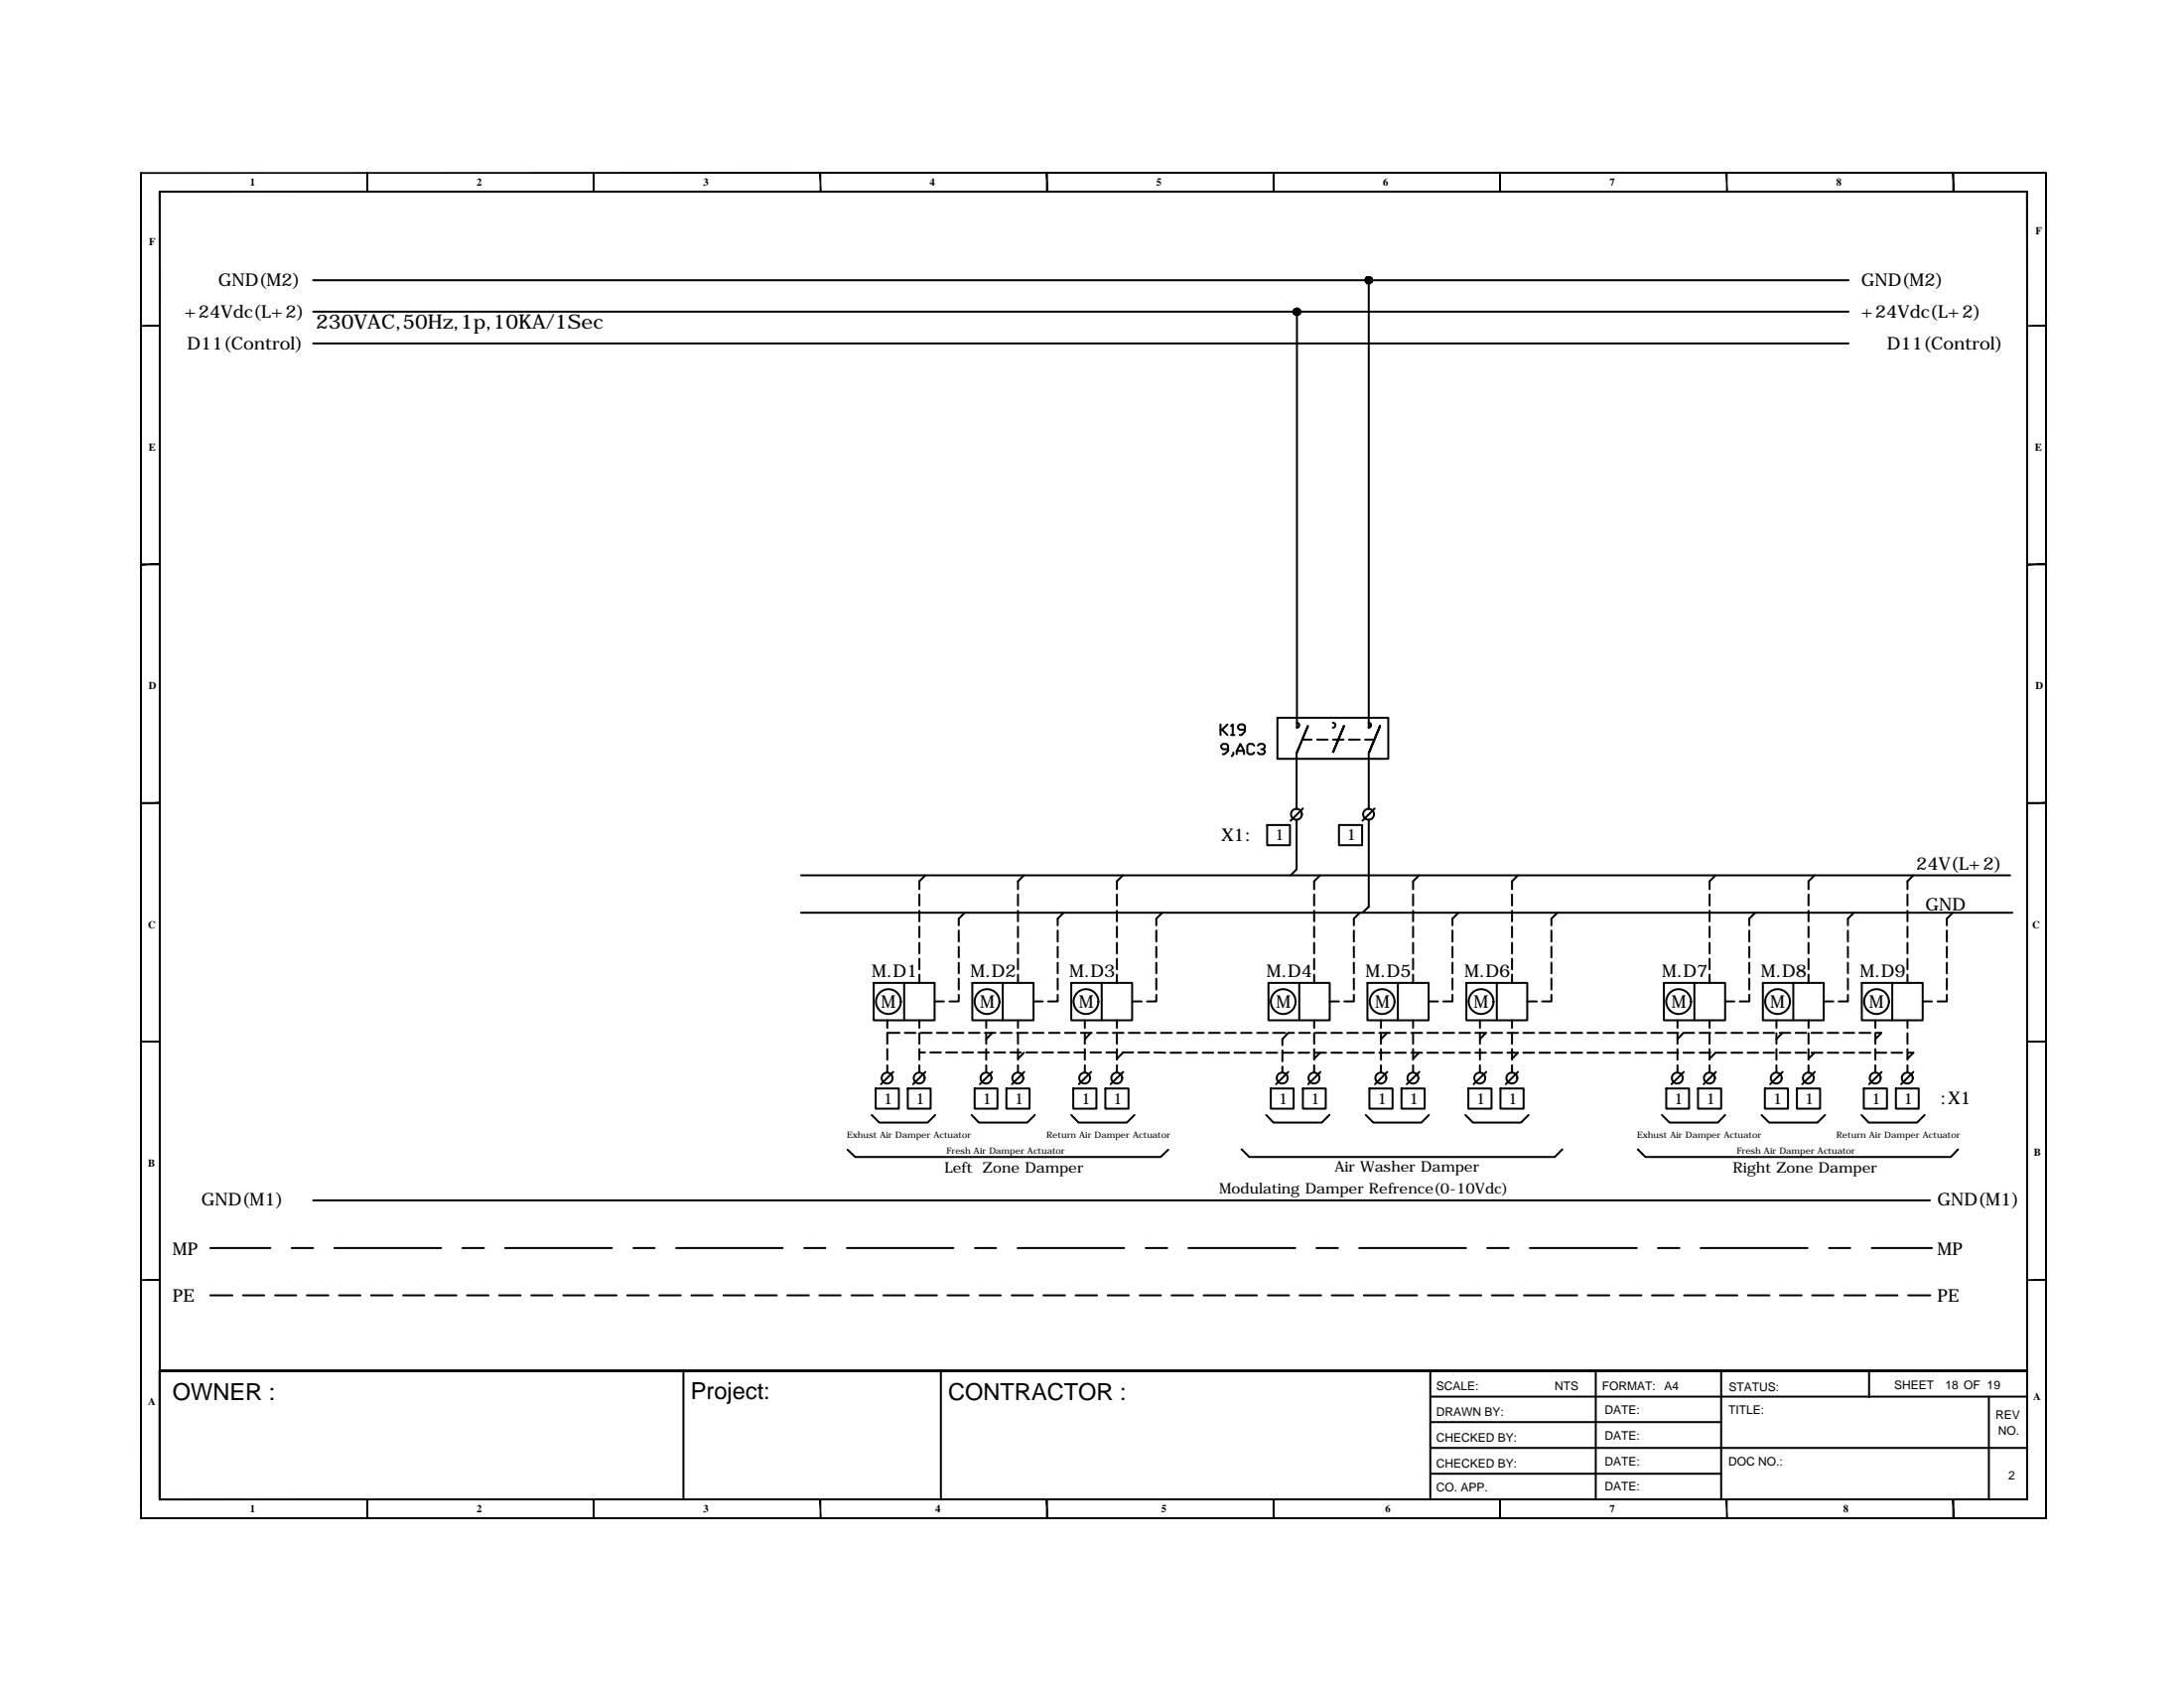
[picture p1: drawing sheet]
<svg xmlns="http://www.w3.org/2000/svg" width="279mm" height="216mm" viewBox="0 0 279 216" stroke-linecap="round" stroke-linejoin="round" font-family="sans-serif">
<!-- layer: FRAME -->
<g fill="#000" stroke="#000" stroke-width=".13">
<path d="M18 22.1v.1l243.8-.1zM18 22.2l243.8-.1v.1z"/>
<path d="M20.4 24.5l.1 167.3v-167.3zM20.4 24.5l.1 167.3h-.1z"/>
<path d="M46.9 22.1l.1 2.4v-2.4zM46.9 22.1l.1 2.4h-.1z"/>
<path d="M75.9 22.1l.1 2.4v-2.4zM75.9 22.1l.1 2.4h-.1z"/>
<path d="M104.9 22.1l.1 2.4v-2.4zM104.9 22.1l.1 2.4h-.1z"/>
<path d="M133.9 22.1l.1 2.4v-2.4zM133.9 22.1l.1 2.4h-.1z"/>
<path d="M162.9 22.1l.1 2.4v-2.4zM162.9 22.1l.1 2.4h-.1z"/>
<path d="M191.9 22.1l.1 2.4v-2.4zM191.9 22.1l.1 2.4h-.1z"/>
<path d="M220.9 22.1l.1 2.4v-2.4zM220.9 22.1l.1 2.4h-.1z"/>
<path d="M249.8 22.1l.2 2.4v-2.4zM249.8 22.1l.2 2.4h-.2z"/>
<path d="M20.4 24.6h238.9v-.1zM20.4 24.5h238.9l-238.9 .1z"/>
<path d="M261.7 22.1l.1 172.1zM261.7 22.1l.1 172.1z"/>
<path d="M18 41.6v.1l2.4-.1zM18 41.7l2.4-.1v.1z"/>
<path d="M259.3 41.6v.1l2.5-.1zM259.3 41.7l2.5-.1v.1z"/>
<path d="M18 72.1v.1l2.4-.1zM18 72.2l2.4-.1v.1z"/>
<path d="M259.3 72.1v.1l2.5-.1zM259.3 72.2l2.5-.1v.1z"/>
<path d="M18 102.6v.2l2.4-.2zM18 102.8l2.4-.2v.2z"/>
<path d="M259.3 102.6v.2l2.5-.2zM259.3 102.8l2.5-.2v.2z"/>
<path d="M18 133.2v.1l2.4-.1zM18 133.3l2.4-.1v.1z"/>
<path d="M259.3 133.2v.1l2.5-.1zM259.3 133.3l2.5-.1v.1z"/>
<path d="M18 163.7v.1l2.4-.1zM18 163.8l2.4-.1v.1z"/>
<path d="M259.3 163.7v.1l2.5-.1zM259.3 163.8l2.5-.1v.1z"/>
<path d="M18 22.1v172.1h.1zM18 22.1h.1v172.1z"/>
<path d="M20.4 191.7v.1l238.9-.1zM20.4 191.8l238.9-.1v.1z"/>
<path d="M46.9 191.8l.1 2.4v-2.4zM46.9 191.8l.1 2.4h-.1z"/>
<path d="M75.9 191.8l.1 2.4v-2.4zM75.9 191.8l.1 2.4h-.1z"/>
<path d="M104.9 191.8l.1 2.4v-2.4zM104.9 191.8l.1 2.4h-.1z"/>
<path d="M133.9 191.8v2.4h.1zM133.9 191.8h.1v2.4z"/>
<path d="M162.9 191.8l.1 2.4v-2.4zM162.9 191.8l.1 2.4h-.1z"/>
<path d="M191.9 191.8l.1 2.4v-2.4zM191.9 191.8l.1 2.4h-.1z"/>
<path d="M220.9 191.8l.1 2.4v-2.4zM220.9 191.8l.1 2.4h-.1z"/>
<path d="M249.8 191.8l.2 2.4v-2.4zM249.8 191.8l.2 2.4h-.2z"/>
<path d="M259.3 24.5v167.3h.1zM259.3 24.5h.1v167.3z"/>
<path d="M18 194.2h243.8zM18 194.2h243.8z"/>
</g>
<path d="M20.4 175.3h238.9zM20.4 175.3v16.5M183 178.6h76.2M183 175.3v16.5M183 181.9h37.2M183 185.2h76.2M183 188.5h37.2" fill="none" stroke="#000" stroke-width=".25"/>
<!-- layer: 0 -->
<g fill="none" stroke="#000" stroke-width=".25">
<path d="M40.1 39.9h196.4M40.1 35.8h196.4M165.9 39.9v53.2M175.1 35.8v57.3M40.1 43.9h196.4M163.4 91.8h14.2v5.3h-14.2zM165.9 92.4a.32 .32 0 0 1 .3 .4 .32 .32 0 0 1-.3 .3M166.6 94.6h1.2M167.3 92.9l-1.4 3.4v7.2M168.5 94.6h1.4M170.5 92.4a.32 .32 0 0 1 .3 .4 .32 .32 0 0 1-.3 .3M170.5 94.6h1.4"/>
<path d="M171.9 92.9l-1.4 3.4 1.4-3.4M172.6 94.6h1.4M174.6 94.6h1.2M175.1 92.4a.32 .32 0 0 1 .3 .4 .32 .32 0 0 1-.3 .3M175.1 96.3v7.2M176.5 92.9l-1.4 3.4 1.4-3.4M102.5 112h154.6M102.5 116.7h154.9M117.6 114.4v1.4M117.6 116.5v1.3M117.6 118.5v1.4M118.4 112l-.8 .7v1"/>
<path d="M122.7 119v1.4M123.4 116.7l-.7 .8v.8M130.2 114.4v1.4M130.2 116.5v1.3M130.2 118.5v1.4M131 112l-.8 .7v1M135.3 119v1.4M136.1 116.7l-.8 .8v.8M142.9 114.4v1.4M142.9 116.5v1.3M142.9 118.5v1.4M143.7 112l-.8 .7v1"/>
<path d="M147.9 119v1.4M148.7 116.7l-.8 .8v.8M162.1 105.5h2.9v2.6h-2.9zM165.9 104.8v6.4l-.8 .8M166.7 103.4l-1.6 1.6M168.1 114.4v1.4M168.1 116.5v1.3M168.1 118.5v1.4M168.9 112l-.8 .7v1M171.3 105.5h3v2.6h-3zM173.2 119v1.4M174 116.7l-.8 .8v.8"/>
<path d="M175.1 104.8v11.2l-.8 .7M175.9 103.4l-1.6 1.6M180.8 114.4v1.4M180.8 116.5v1.3M180.8 118.5v1.4M181.5 112l-.7 .7v1M185.8 119v1.4M186.6 116.7l-.8 .8v.8M193.4 114.4v1.4M193.4 116.5v1.3M193.4 118.5v1.4M194.2 112l-.8 .7v1"/>
<path d="M198.5 119v1.4M199.2 116.7l-.7 .8v.8M218.7 114.4v1.4M218.7 116.5v1.3M218.7 118.5v1.4M219.5 112l-.8 .7v1M223.8 119v1.4M224.6 116.7l-.8 .8v.8M231.4 114.4v1.4M231.4 116.5v1.3M231.4 118.5v1.4M232.1 112l-.7 .7v1"/>
<path d="M236.4 119v1.4M237.2 116.7l-.8 .8v.8M244 114.4v1.4M244 116.5v1.3M244 118.5v1.4M244.8 112l-.8 .7v1M249.1 119v1.4M249.8 116.7l-.7 .8v.8M111.8 125.7h7.8v4.8h-7.8zM112 139.2h3v2.6h-3zM113.5 132.1h1.6M113.5 130.5v1"/>
<path d="M113.5 132.2v1.3M113.5 134.2v1.3M113.5 136.3v.9M114.3 137.1l-1.6 1.6M115.7 125.7v4.8M115.8 132.1h1.3M116.1 139.2h3v2.6h-3zM117.6 134.6h.7M117.6 120.6v1.3M117.6 122.6v1.4M117.6 124.7v1M117.6 130.5v1"/>
<path d="M117.6 132.2v1.3M117.6 134.2v1.3M117.6 136.3v.9M117.8 132.1h1.4M118.4 137.1l-1.6 1.6M119 134.6h1.4M119.6 128.1h1.1M119.9 132.1h1.3M121 134.6h1.4M121.9 132.1h1.3M122.7 127.2v.9h-1.2M122.7 121.1v1.4"/>
<path d="M122.7 123.1v1.4M122.7 125.2v1.4M123.1 134.6h1.4M124 132.1h1.3M124.4 125.7h7.8v4.8h-7.8zM124.7 139.2h2.9v2.6h-2.9zM125.2 134.6h1.3M126 132.1h1.4M126.2 130.5v1M126.2 132.2v1.3M126.2 134.2v1.3M126.2 136.3v.9"/>
<path d="M126.9 137.1l-1.5 1.6M126.9 132.1l-.7 .8M127.2 134.6h1.4M128 132.1h1.4M128.3 125.7v4.8M128.7 139.2h3v2.6h-3zM129.3 134.6h1.3M130.1 132.1h1.4M130.2 120.6v1.3M130.2 122.6v1.4M130.2 124.7v1M130.2 130.5v1"/>
<path d="M130.2 132.2v1.3M130.2 134.2v1.3M130.2 136.3v.9M131 134.6l-.8 .8M131 137.1l-1.5 1.6M131.3 134.6h1.4M132.1 132.1h1.4M132.2 128.1h1.2M133.4 134.6h1.3M134.2 132.1h1.4M135.3 127.2v.9h-1.2M135.3 121.1v1.4"/>
<path d="M135.3 123.1v1.4M135.3 125.2v1.4M135.4 134.6h1.4M136.2 132.1h1.4M137 125.7h7.8v4.8h-7.8zM137.3 139.2h3v2.6h-3zM137.4 134.6h1.4M138.3 132.1h1.4M138.8 130.5v1M138.8 132.2v1.3M138.8 134.2v1.3M138.8 136.3v.9"/>
<path d="M139.5 134.6h1.4M139.5 132.1l-.7 .8M139.6 137.1l-1.6 1.6M140.3 132.1h1.4M140.9 125.7v4.8M141.4 139.2h3v2.6h-3zM141.5 134.6h1.4M142.4 132.1h1.3M142.9 120.6v1.3M142.9 122.6v1.4M142.9 124.7v1M142.9 130.5v1"/>
<path d="M142.9 132.2v1.3M142.9 134.2v1.3M142.9 136.3v.9M143.6 134.6h1.4M143.7 134.6l-.8 .8M143.7 137.1l-1.6 1.6M144.4 132.1h1.4M144.8 128.1h1.3M145.6 134.6h1.4M146.5 132.1h1.3M147.7 134.6h1.4M147.9 127.2v.9h-1.2"/>
<path d="M147.9 121.1v1.4M147.9 123.1v1.4M147.9 125.2v1.4M148.5 132.1h1.4M149.7 134.6h1.4M150.6 132.1h1.3M151.8 134.6h1.3M152.6 132.1h1.4M153.9 134.6h1.3M154.7 132.1h1.4M155.9 134.6h1.3M156.7 132.1h1.4"/>
<path d="M157.9 134.6h1.4M158.8 132.1h1.3M160 134.6h1.3M160.8 132.1h1.4M162 134.6h1.4M162.3 125.7h7.8v4.8h-7.8zM162.6 139.2h2.9v2.6h-2.9zM162.9 132.1h1.5M164.1 134.6h1.4M164.1 134.4v1.3M164.1 136.4v.8M164.8 137.1l-1.5 1.6"/>
<path d="M165.5 132.1h-.7l-.7 .8v.8M166.1 134.6h1.4M166.2 132.1h1.4M166.2 125.7v4.8M166.7 139.2h2.9v2.6h-2.9zM168.1 120.6v1.3M168.1 122.6v1.4M168.1 124.7v1M168.1 130.5v1M168.1 132.2v1.3M168.1 134.2v1.3M168.1 136.3v.9"/>
<path d="M168.2 134.6h1.4M168.2 132.1h1.4M168.9 134.6l-.8 .8M168.9 137.1l-1.5 1.6M170.1 128.1h1.2M170.3 132.1h1.4M170.3 134.6h1.4M172.4 132.1h1.3M172.4 134.6h1.3M173.2 127.2v.9h-1.2M173.2 121.1v1.4M173.2 123.1v1.4"/>
<path d="M173.2 125.2v1.4M174.4 132.1h1.4M174.4 134.6h1.4M174.9 125.7h7.9v4.8h-7.9zM175.2 139.2h3v2.6h-3zM176.5 132.1h1.3M176.5 134.6h1.3M176.7 130.5v1M176.7 132.2v1.3M176.7 134.2v1.3M176.7 136.3v.9M177.4 132.1l-.7 .8"/>
<path d="M177.5 137.1l-1.6 1.6M178.5 132.1h1.3M178.5 134.6h1.3M178.8 125.7v4.8M179.3 139.2h3v2.6h-3zM180.6 132.1h1.3M180.6 134.6h1.3M180.8 120.6v1.3M180.8 122.6v1.4M180.8 124.7v1M180.8 130.5v1M180.8 132.2v1.3"/>
<path d="M180.8 134.2v1.3M180.8 136.3v.9M181.5 134.6l-.7 .8M181.6 137.1l-1.6 1.6M182.6 132.1h1.4M182.6 134.6h1.4M182.8 128.1h1.2M184.6 132.1h1.4M184.6 134.6h1.4M185.8 127.2v.9h-1.2M185.8 121.1v1.4M185.8 123.1v1.4"/>
<path d="M185.8 125.2v1.4M186.7 132.1h1.4M186.7 134.6h1.4M187.6 125.7h7.8v4.8h-7.8zM187.8 139.2h3v2.6h-3zM188.7 132.1h1.4l-.8 .8M188.7 134.6h1.4M189.3 130.5v1M189.3 132.2v1.3M189.3 134.2v1.3M189.3 136.3v.9M190.1 137.1l-1.6 1.6"/>
<path d="M190.8 132.1h1.4M190.8 134.6h1.4M191.5 125.7v4.8M192 139.2h2.9v2.6h-2.9zM192.8 132.1h1.4M192.8 134.6h1.4l-.8 .8M193.4 120.6v1.3M193.4 122.6v1.4M193.4 124.7v1M193.4 130.5v1M193.4 132.2v1.3M193.4 134.2v1.3"/>
<path d="M193.4 136.3v.9M194.2 137.1l-1.6 1.6M194.9 132.1h1.4M194.9 134.6h1.4M195.4 128.1h1.2M196.9 132.1h1.4M196.9 134.6h1.4M198.5 127.2v.9h-1.2M198.5 121.1v1.4M198.5 123.1v1.4M198.5 125.2v1.4M199 132.1h1.3"/>
<path d="M199 134.6h1.3M201 132.1h1.4M201 134.6h1.4M203.1 132.1h1.3M203.1 134.6h1.3M205.1 132.1h1.4M205.1 134.6h1.4M207.2 132.1h1.3M207.2 134.6h1.3M209.2 132.1h1.4M209.2 134.6h1.4M211.3 132.1h1.4"/>
<path d="M211.3 134.6h1.4M212.9 125.7h7.8v4.8h-7.8zM213.2 139.2h2.9v2.6h-2.9zM213.3 132.1h1.4M213.3 134.6h1.4M214.6 130.5v1M214.6 132.2v1.3M214.6 134.2v1.3M214.6 136.3v.9M215.4 134.6h1.3M215.4 137.1l-1.6 1.6M216.7 132.1h-1.3l-.8 .8"/>
<path d="M216.8 125.7v4.8M217.2 139.2h3v2.6h-3zM217.4 132.1h1.4M217.4 134.6h1.4M218.7 120.6v1.3M218.7 122.6v1.4M218.7 124.7v1M218.7 130.5v1M218.7 132.2v1.3M218.7 134.2v1.3M218.7 136.3v.9M219.5 132.1h1.3"/>
<path d="M219.5 137.1l-1.6 1.6M220.7 128.1h1.2M220.8 134.6h-1.3l-.8 .8M221.5 132.1h1.4M221.5 134.6h1.4M223.6 132.1h1.3M223.6 134.6h1.3M223.8 127.2v.9h-1.2M223.8 121.1v1.4M223.8 123.1v1.4M223.8 125.2v1.4M225.5 125.7h7.8v4.8h-7.8z"/>
<path d="M225.6 132.1h1.4M225.6 134.6h1.4M225.8 139.2h2.9v2.6h-2.9zM227.3 130.5v1M227.3 132.2v1.3M227.3 134.2v1.3M227.3 136.3v.9M227.7 132.1h1.3M227.7 134.6h1.3M228 132.1l-.7 .8M228.1 137.1l-1.6 1.6M229.4 125.7v4.8"/>
<path d="M229.7 132.1h1.4M229.7 134.6h1.4M229.9 139.2h2.9v2.6h-2.9zM231.4 120.6v1.3M231.4 122.6v1.4M231.4 124.7v1M231.4 130.5v1M231.4 132.2v1.3M231.4 134.2v1.3M231.4 136.3v.9M231.7 132.1h1.4M231.7 134.6h1.4"/>
<path d="M232.1 134.6l-.7 .8M232.2 137.1l-1.6 1.6M233.3 128.1h1.2M233.8 132.1h1.4M233.8 134.6h1.4M235.9 132.1h1.3M235.9 134.6h1.3M236.4 127.2v.9h-1.2M236.4 121.1v1.4M236.4 123.1v1.4M236.4 125.2v1.4M237.9 132.1h1.4"/>
<path d="M237.9 134.6h1.4M238.2 125.7h7.8v4.8h-7.8zM238.4 139.2h3v2.6h-3zM239.9 130.5v1M239.9 132.2v1.3M239.9 134.2v1.3M239.9 136.3v.9M240 132.1h.7l-.8 .8M240 134.6h1.3M240.7 137.1l-1.6 1.6M242 134.6h1.3M242.1 125.7v4.8"/>
<path d="M242.5 139.2h3v2.6h-3zM244 120.6v1.3M244 122.6v1.4M244 124.7v1M244 130.5v1M244 132.2v1.3M244 134.2v1.3M244 136.3v.9M244.1 134.6h.7l-.8 .8M244.8 137.1l-1.6 1.6M246 128.1h1.2M249.1 127.2v.9h-1.2"/>
<path d="M249.1 121.1v1.4M249.1 123.1v1.4M249.1 125.2v1.4M26.9 159.6h7.7M37.3 159.6h2.8M40.1 153.5h206.8M42.8 159.6h13.6M59.2 159.6h2.7M64.6 159.6h13.7M81 159.6h2.7M86.5 159.6h13.6M102.9 159.6h2.7"/>
<path d="M108.3 159.6h13.7M108.4 147.1l1 .9h39.1l1-.9M111.5 142.6l1 1h6.2l.9-1M124.3 142.6l.9 1h6.2l1-1M124.7 159.6h2.7M130.2 159.6h13.6M137 142.6l1 1h6.2l.9-1M146.6 159.6h2.7M152 159.6h13.7M158.8 147l1 1h39.1l1-1M162 142.6l.9 1h6.2l1-1M168.4 159.6h2.8"/>
<path d="M173.9 159.6h13.7M174.7 142.6l1 1h6.1l1-1M187.5 142.6l.9 1h6.2l1-1M190.3 159.6h2.7M195.7 159.6h13.7M209.5 147l1 1h39.1l.9-1M212.1 159.6h2.8M212.6 142.6l1 1h6.2l.9-1M217.6 159.6h13.6M225.4 142.6l.9 1h6.2l1-1M234 159.6h2.7M238.1 142.6l1 1h6.2l.9-1"/>
<path d="M239.5 159.6h7.7M26.9 165.7h2.8M31.1 165.7h2.7M35.2 165.7h2.7M39.3 165.7h2.7M43.4 165.7h2.7M47.5 165.7h2.7M51.6 165.7h2.7M55.7 165.7h2.7M59.7 165.7h2.8M63.9 165.7h2.7M68 165.7h2.7"/>
<path d="M72.1 165.7h2.7M76.1 165.7h2.8M80.2 165.7h2.8M84.3 165.7h2.8M87.4 175.3v16.4M88.4 165.7h2.8M92.6 165.7h2.7M96.6 165.7h2.8M100.7 165.7h2.8M104.8 165.7h2.7M108.9 165.7h2.7M113 165.7h2.8"/>
<path d="M117.1 165.7h2.8M120.4 175.3v16.4M121.2 165.7h2.7M125.3 165.7h2.7M129.4 165.7h2.7M133.5 165.7h2.7M137.6 165.7h2.7M141.7 165.7h2.7M145.8 165.7h2.7M149.9 165.7h2.7M154 165.7h2.7M158.1 165.7h2.7"/>
<path d="M162.2 165.7h2.7M166.3 165.7h2.7M170.4 165.7h2.7M174.5 165.7h2.7M178.6 165.7h2.7M182.7 165.7h2.7M186.7 165.7h2.8M190.9 165.7h2.7M195 165.7h2.7M199.1 165.7h2.7M203.1 165.7h2.8M204.1 175.3v16.5"/>
<path d="M207.2 165.7h2.8M211.3 165.7h2.8M215.4 165.7h2.8M219.6 165.7h2.7M220.2 175.3v16.5M223.6 165.7h2.8M227.7 165.7h2.8M231.8 165.7h2.7M235.9 165.7h2.7M239.1 175.4v3.3M240 165.7h2.8M244.1 165.7h2.8"/>
<path d="M254.4 178.6v13.2"/>
<circle cx="165.9" cy="104.1" r=".7"/>
<circle cx="175.1" cy="104.1" r=".7"/>
<circle cx="113.5" cy="137.9" r=".7"/>
<circle cx="113.7" cy="128.1" r="1.59"/>
<circle cx="117.6" cy="137.9" r=".7"/>
<circle cx="126.1" cy="137.9" r=".7"/>
<circle cx="126.3" cy="128.1" r="1.59"/>
<circle cx="130.2" cy="137.9" r=".7"/>
<circle cx="138.8" cy="137.9" r=".7"/>
<circle cx="138.9" cy="128.1" r="1.59"/>
<circle cx="142.9" cy="137.9" r=".7"/>
<circle cx="164" cy="137.9" r=".7"/>
<circle cx="164.2" cy="128.1" r="1.59"/>
<circle cx="168.1" cy="137.9" r=".7"/>
<circle cx="176.6" cy="137.9" r=".7"/>
<circle cx="176.8" cy="128.1" r="1.59"/>
<circle cx="180.8" cy="137.9" r=".7"/>
<circle cx="189.3" cy="137.9" r=".7"/>
<circle cx="189.5" cy="128.1" r="1.59"/>
<circle cx="193.4" cy="137.9" r=".7"/>
<circle cx="214.6" cy="137.9" r=".7"/>
<circle cx="214.7" cy="128.1" r="1.59"/>
<circle cx="218.7" cy="137.9" r=".7"/>
<circle cx="227.2" cy="137.9" r=".7"/>
<circle cx="227.4" cy="128.1" r="1.59"/>
<circle cx="231.3" cy="137.9" r=".7"/>
<circle cx="239.9" cy="137.9" r=".7"/>
<circle cx="240.1" cy="128.1" r="1.59"/>
<circle cx="244" cy="137.9" r=".7"/>
</g>
<g fill="#000" stroke="#000" stroke-width=".13">
<path d="M165.5 39.9v.2l.4-.2zM165.5 40.1l.4-.2-.2 .4zM165.9 39.9l-.2 .4 .2 .1z"/>
<path d="M165.5 39.9v.2l.4-.2zM165.5 40.1l.4-.2-.2 .4zM165.9 39.9l-.2 .4 .2 .1z"/>
<path d="M165.5 39.9l.1 .2 .3-.2zM165.6 40.1l.3-.2-.2 .3zM165.9 39.9l-.2 .3h.2z"/>
<path d="M165.5 39.9l.1 .2 .3-.2zM165.6 40.1l.3-.2-.2 .3zM165.9 39.9l-.2 .3h.2z"/>
<path d="M165.7 39.6l.2 .3v-.4zM165.6 39.7l.1-.1 .2 .3zM165.6 39.7l-.1 .2h.4z"/>
<path d="M165.7 39.5l.2 .4v-.5zM165.7 39.5l.2 .4-.4-.2zM165.5 39.7v.2h.4z"/>
<path d="M165.7 39.6l.2 .3v-.4zM165.6 39.7l.1-.1 .2 .3zM165.6 39.7l-.1 .2h.4z"/>
<path d="M165.7 39.5l.2 .4v-.5zM165.7 39.5l.2 .4-.4-.2zM165.5 39.7v.2h.4z"/>
<path d="M165.9 39.9h.4v-.2zM166.1 39.6l.2 .1-.4 .2zM165.9 39.5v.4l.2-.3z"/>
<path d="M165.9 39.9h.4v-.2zM166.1 39.6l.2 .1-.4 .2zM165.9 39.5v.4l.2-.3z"/>
<path d="M165.9 39.9h.5l-.1-.2zM166.2 39.5l.1 .2-.4 .2zM165.9 39.4v.5l.3-.4z"/>
<path d="M165.9 39.9h.5l-.1-.2zM166.2 39.5l.1 .2-.4 .2zM165.9 39.4v.5l.3-.4z"/>
<path d="M174.6 35.8l.1 .3 .4-.3zM174.7 36.1l.4-.3-.2 .5zM175.1 35.8l-.2 .5h.2z"/>
<path d="M174.6 35.8l.1 .3 .4-.3zM174.7 36.1l.4-.3-.2 .5zM175.1 35.8l-.2 .5h.2z"/>
<path d="M174.7 35.8l.1 .2 .3-.2zM174.8 36l.3-.2-.2 .3zM175.1 35.8l-.2 .3 .2 .1z"/>
<path d="M174.7 35.8l.1 .2 .3-.2zM174.8 36l.3-.2-.2 .3zM175.1 35.8l-.2 .3 .2 .1z"/>
<path d="M174.9 35.5l.2 .3v-.3zM174.9 35.5l.2 .3-.3-.2zM174.8 35.6l-.1 .2h.4z"/>
<path d="M175.1 35.8v.4l.2-.1zM175.1 35.8l.3 .2-.1 .1zM175.1 35.8l.3 .2v-.2z"/>
<path d="M174.9 35.4l.2 .4v-.4zM174.9 35.4l.2 .4-.4-.2zM174.7 35.6l-.1 .2h.5z"/>
<path d="M175.1 35.8v.5h.2zM175.1 35.8l.4 .3-.2 .2zM175.1 35.8l.4 .3 .1-.3z"/>
<path d="M174.9 35.5l.2 .3v-.3zM174.9 35.5l.2 .3-.3-.2zM174.8 35.6l-.1 .2h.4z"/>
<path d="M175.1 35.8v.4l.2-.1zM175.1 35.8l.3 .2-.1 .1zM175.1 35.8l.3 .2v-.2z"/>
<path d="M174.9 35.4l.2 .4v-.4zM174.9 35.4l.2 .4-.4-.2zM174.7 35.6l-.1 .2h.5z"/>
<path d="M175.1 35.8v.5h.2zM175.1 35.8l.4 .3-.2 .2zM175.1 35.8l.4 .3 .1-.3z"/>
<path d="M175.1 35.8h.3v-.2zM175.3 35.5l.1 .1-.3 .2zM175.1 35.5v.3l.2-.3z"/>
<path d="M175.1 35.8h.3v-.2zM175.3 35.5l.1 .1-.3 .2zM175.1 35.5v.3l.2-.3z"/>
<path d="M175.1 35.8h.5l-.1-.2zM175.3 35.4l.2 .2-.4 .2zM175.1 35.4v.4l.2-.4z"/>
<path d="M175.1 35.8h.5l-.1-.2zM175.3 35.4l.2 .2-.4 .2zM175.1 35.4v.4l.2-.4z"/>
<path d="M165.9 39.9v.3h.2zM165.9 39.9l.4 .2-.2 .1zM165.9 39.9l.4 .2v-.2z"/>
<path d="M165.9 39.9v.5l.3-.1zM165.9 39.9l.4 .2-.1 .2zM165.9 39.9l.4 .2 .1-.2z"/>
<path d="M165.9 39.9v.3h.2zM165.9 39.9l.4 .2-.2 .1zM165.9 39.9l.4 .2v-.2z"/>
<path d="M165.9 39.9v.5l.3-.1zM165.9 39.9l.4 .2-.1 .2zM165.9 39.9l.4 .2 .1-.2z"/>
</g>
<text font-size="4.4" x="155.2" y="95.2">K19</text>
<g font-size="3">
<text x="22.1" y="179">OWNER :</text>
<text x="88.4" y="179">Project:</text>
<text x="121.3" y="179">CONTRACTOR :</text>
</g>
<text font-size="2.6" x="40.4" y="42.1">230VAC,50Hz,1p,10KA/1Sec</text>
<g font-size="2.3">
<text x="23.6" y="40.6">+24Vdc(L+2)</text>
<text x="27.9" y="36.6">GND(M2)</text>
<text x="238.1" y="40.6">+24Vdc(L+2)</text>
<text x="238.1" y="36.6">GND(M2)</text>
<text x="23.9" y="44.6">D11(Control)</text>
<text x="241.4" y="44.6">D11(Control)</text>
<text x="156.3" y="107.5">X1:</text>
<text x="245.1" y="111.2">24V(L+2)</text>
<text x="246.3" y="116.4">GND</text>
<text x="111.5" y="125">M.D1</text>
<text x="124.1" y="125">M.D2</text>
<text x="136.8" y="125">M.D3</text>
<text x="162" y="125">M.D4</text>
<text x="174.7" y="125">M.D5</text>
<text x="187.3" y="125">M.D6</text>
<text x="212.6" y="125">M.D7</text>
<text x="225.3" y="125">M.D8</text>
<text x="237.9" y="125">M.D9</text>
<text x="112.7" y="128.9">M</text>
<text x="125.4" y="128.9">M</text>
<text x="138" y="128.9">M</text>
<text x="163.3" y="128.9">M</text>
<text x="175.9" y="128.9">M</text>
<text x="188.5" y="128.9">M</text>
<text x="213.8" y="128.9">M</text>
<text x="226.5" y="128.9">M</text>
<text x="239.1" y="128.9">M</text>
<text x="248.2" y="141.3">:X1</text>
<text x="25.8" y="154.2">GND(M1)</text>
<text x="247.8" y="154.2">GND(M1)</text>
<text x="22.1" y="160.5">MP</text>
<text x="247.8" y="160.5">MP</text>
<text x="22.1" y="166.5">PE</text>
<text x="247.8" y="166.5">PE</text>
</g>
<g font-size="2">
<text x="163.1" y="107.5">1</text>
<text x="172.3" y="107.5">1</text>
<text x="113" y="141.2">1</text>
<text x="117.1" y="141.2">1</text>
<text x="125.7" y="141.2">1</text>
<text x="129.8" y="141.2">1</text>
<text x="138.3" y="141.2">1</text>
<text x="142.4" y="141.2">1</text>
<text x="163.5" y="141.2">1</text>
<text x="167.7" y="141.2">1</text>
<text x="176.2" y="141.2">1</text>
<text x="180.3" y="141.2">1</text>
<text x="188.8" y="141.2">1</text>
<text x="192.9" y="141.2">1</text>
<text x="214.1" y="141.2">1</text>
<text x="218.2" y="141.2">1</text>
<text x="226.8" y="141.2">1</text>
<text x="230.9" y="141.2">1</text>
<text x="239.4" y="141.2">1</text>
<text x="243.5" y="141.2">1</text>
</g>
<g font-size="1.9">
<text x="120.8" y="149.9">Left</text>
<text x="125.7" y="149.9">Zone Damper</text>
<text x="170.7" y="149.9">Air Washer Damper</text>
<text x="221.7" y="149.9">Right Zone Damper</text>
<text x="156" y="152.7">Modulating Damper Refrence(0-10Vdc)</text>
</g>
<g font-size="1.5">
<text x="183.7" y="177.8">SCALE:</text>
<text x="198.9" y="177.8">NTS</text>
<text x="204.9" y="177.8">FORMAT:</text>
<text x="212.9" y="177.8">A4</text>
<text x="221.2" y="177.9">STATUS:</text>
<text x="242.3" y="177.7">SHEET</text>
<text x="248.8" y="177.7">18 OF 19</text>
<text x="183.7" y="184.4">CHECKED BY:</text>
<text x="183.7" y="181">DRAWN BY:</text>
<text x="205.3" y="184.1">DATE:</text>
<text x="205.3" y="180.8">DATE:</text>
<text x="221.1" y="180.8">TITLE:</text>
<text x="255.3" y="181.4">REV</text>
<text x="255.6" y="183.5">NO.</text>
<text x="183.7" y="190.7">CO. APP.</text>
<text x="183.7" y="187.6">CHECKED BY:</text>
<text x="205.3" y="190.6">DATE:</text>
<text x="205.3" y="187.4">DATE:</text>
<text x="221.1" y="187.4">DOC NO.:</text>
<text x="256.9" y="189.2">2</text>
</g>
<g font-size="1.4">
<text x="32" y="23.7">1</text>
<text x="61" y="23.7">2</text>
<text x="90" y="23.7">3</text>
<text x="118.9" y="23.7">4</text>
<text x="147.9" y="23.7">5</text>
<text x="176.9" y="23.7">6</text>
<text x="205.9" y="23.7">7</text>
<text x="234.9" y="23.7">8</text>
<text x="260.4" y="29.9">F</text>
<text x="19.1" y="31.3">F</text>
<text x="19" y="57.7">E</text>
<text x="260.3" y="57.7">E</text>
<text x="19" y="88.2">D</text>
<text x="260.4" y="88.2">D</text>
<text x="18.9" y="118.7">C</text>
<text x="260" y="118.7">C</text>
<text x="18.9" y="149.2">B</text>
<text x="260.2" y="147.9">B</text>
<text x="18.9" y="179.7">A</text>
<text x="260.1" y="179.1">A</text>
<text x="32" y="193.4">1</text>
<text x="61" y="193.4">2</text>
<text x="90" y="193.4">3</text>
<text x="119.6" y="193.4">4</text>
<text x="148.6" y="193.4">5</text>
<text x="177.2" y="193.4">6</text>
<text x="205.9" y="193.4">7</text>
<text x="235.8" y="193.4">8</text>
</g>
<g font-size="1.1">
<text x="108.3" y="145.6">Exhust Air Damper Actuator</text>
<text x="121.1" y="147.5">Fresh Air Damper Actuator</text>
<text x="133.9" y="145.6">Return Air Damper Actuator</text>
<text x="209.4" y="145.6">Exhust Air Damper Actuator</text>
<text x="222.2" y="147.5">Fresh Air Damper Actuator</text>
<text x="234.9" y="145.6">Return Air Damper Actuator</text>
</g>
</svg>
